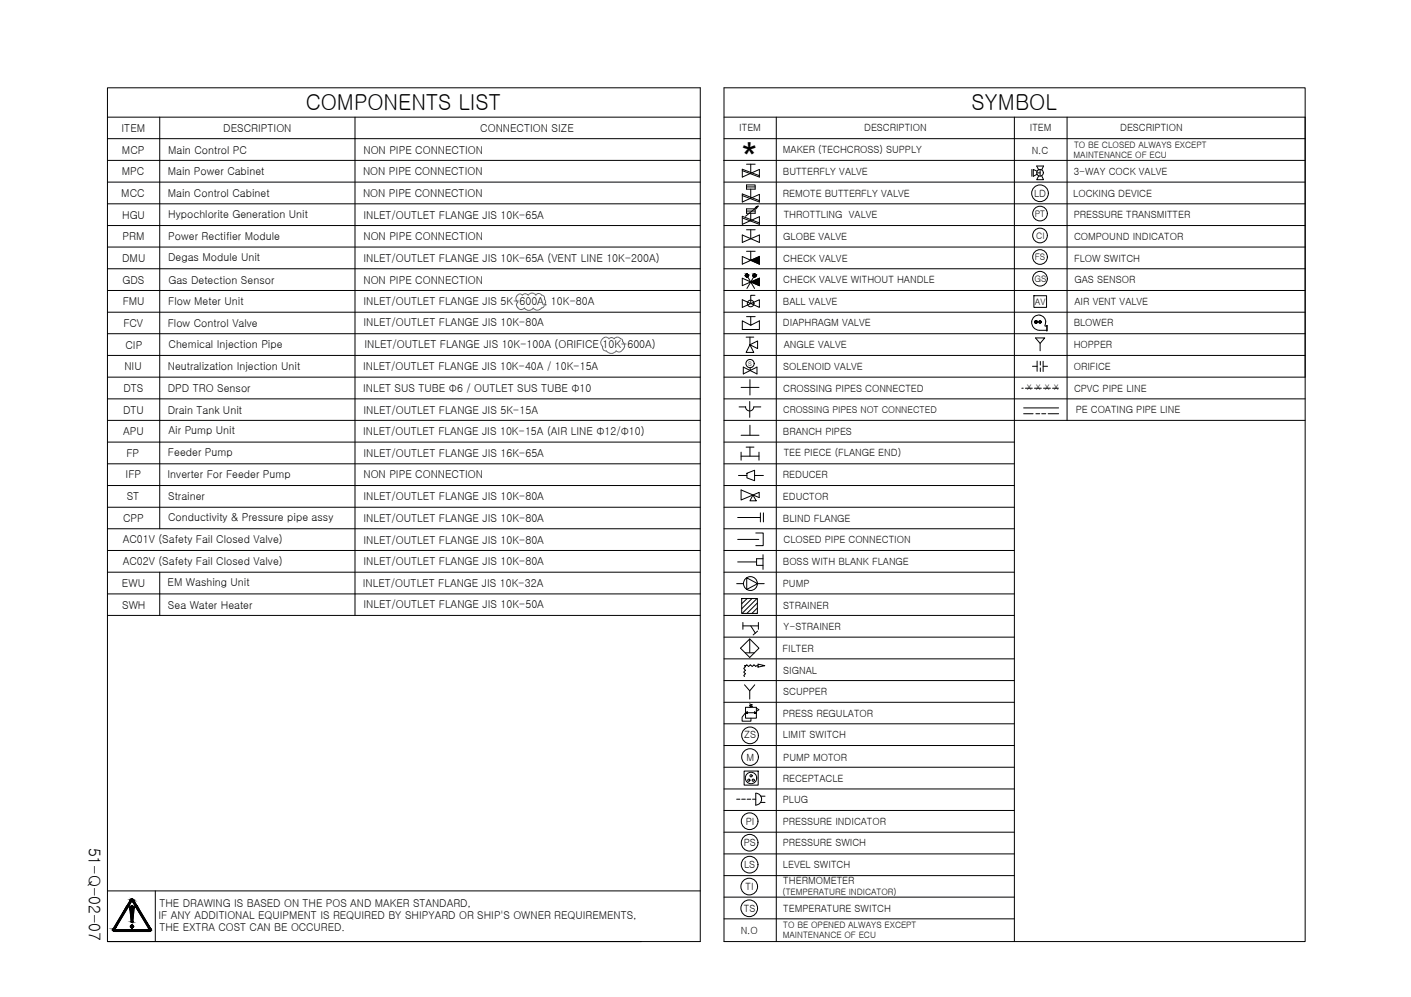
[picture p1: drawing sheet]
<svg xmlns="http://www.w3.org/2000/svg" width="297mm" height="210mm" viewBox="0 0 297 210" stroke-linecap="round" stroke-linejoin="round" font-family="sans-serif">
<!-- layer: 0 -->
<g fill="none" stroke="#000" stroke-width=".21">
<path d="M22.6 18.5h124.8v179.7h-124.8zM152.4 18.5h122.4v179.7h-122.4zM22.6 24.7h124.8M22.6 29.2h124.8M22.6 38.3h124.8M22.6 33.8h124.8M33.6 24.7v86.6M74.7 24.7v104.9M152.3 33.8h122.4M152.4 24.7h122.4v54.7h-122.4M152.4 29.2h122.4M152.4 38.3h122.3"/>
<path d="M156.3 35.9l3.6 1.4v-1.6l-3.6 1.6v-1.7l3.6 1.4M157.2 38.9h1.8v.9h-1.8zM157.2 34.6h1.8M157.2 39.4h1.8M158 34.6v1.9M158 39.8v1.9M163.4 24.7v173.5M213.5 24.7v173.5M217.2 35.7v1.4M218.3 36.4h.7M218.3 36.1l-.8-.4v1.4l.8-.4M218.7 37l-.5 .8h1.5l-.4-.8"/>
<path d="M218.7 35.8l-.5-.8h1.5l-.4 .8M219 35.7v1.4M224.6 24.7v63.8M22.6 42.9h124.8M22.6 47.5h124.8M22.6 52h124.8M22.6 56.6h124.8M152.4 42.9h122.4M152.4 47.5h122.4M152.4 52h122.4M152.4 56.6h122.4M156.3 58.6l3.6 1.5v-1.5l-3.6 1.5z"/>
<path d="M156.3 41.2l3.6 1.3v-1.6l-3.6 1.6v-1.7l3.6 1.4M156.3 45.9l3.6 1.3v-1.6l-3.6 1.6v-1.7l3.6 1.4M156.3 49.5v1.5l3.6-1.5v1.5zM156.3 54v1.6l3.6-1.6v1.6zM157.2 44h1.8v.9h-1.8zM157.2 48.4h1.8M157.2 52.9h1.8M157.2 44.4h1.8M157.4 58.3l.6 1.1-.8 1.3M158 44.9v1.5M158 48.4v1.9M158 52.9v1.9"/>
<path d="M158.7 58.3l-.7 1.1 .8 1.3M159 43.7l.6-.3-2.7 2.1M159.6 43.4l-.4 .6M22.6 61.2h124.8M22.6 65.7h124.8M22.6 70.3h124.8M22.6 74.8h124.8M22.6 79.4h124.8M152.4 61.2h122.4M152.4 65.7h122.4M152.4 70.3h122.4M152.4 74.8h122.4"/>
<path d="M156.3 63.1l3.6 1.6v-1.6l-3.6 1.6zM157.1 71h1.6M157.2 66.7h1.8M157.9 71v1.6l1.6 .8v-1.6l-1.6 .8M157.9 72.6l.8 1.6h-1.6zM157.9 79.9v3.3M157.9 77.4v.6l1.5-.7v1.4l-1.5-.7-1.4 .7v-1.4l1.4 .7M158 66.7v1.8l1.9-1v1.9h-3.6v-1.9l1.7 1M158.9 62.2h-.9v1.7M217.2 67.8a1.48 1.48 0 0 1 1.5-1.5 1.48 1.48 0 0 1 1.4 1.5M217.2 67.8a1.67 1.67 0 0 0 1.6 1.7h1.6M217.4 77.1h.9"/>
<path d="M217.6 62.3h2.7v2.4h-2.7zM217.8 67.8l.3 .3M217.8 67.7l.4 .4M217.9 68h.1M217.9 67.6l.3 .4M217.9 67.5l.4 .5M218 67.5l.4 .4M218 67.5l-.2 .2M218.1 67.5l.3 .3M218.2 67.5l-.4 .3M218.2 67.5l.2 .2M218.2 67.5l-.3 .4"/>
<path d="M218.3 67.6l-.4 .4M218.3 76v2.2M218.4 67.6l-.5 .4M218.4 67.7l-.4 .4M218.4 67.8l-.2 .3M218.7 67.8h.2M219 72.3l.9-1.2h-1.9l1 1.2v1.6M219 67.5v.2M219 67.9v.1M219 76.1v.8M219 77.5v.7M219 67.8h.2"/>
<path d="M219.6 76.1v2.1M219.6 77.1h.9M220 68.7h.4M220.1 67.7l-.1 .9M220.4 68.5v1.2zM22.6 84h124.8M22.6 88.5h124.8M22.6 93.1h124.8M22.6 97.6h124.8M152.4 84h122.4M152.4 88.5h122.4M152.4 93.1h61.1"/>
<path d="M152.4 97.6h61.1M155.6 85.7h1.4M156 81.6h3.8M156 91.6h3.8M156 96h3.8M156 95.2v1.7M156.9 85.6a.87 .87 0 0 0 .9 .9 .87 .87 0 0 0 .9-.9M157.1 94.1h1.6M157.2 99.6l1.6-.6v2.2l-1.6-.6zM157.8 84.5v3.4M157.9 89.5v2.1M157.9 94.1v1.9"/>
<path d="M158.7 85.7h1.5M159.8 95.2v1.7M215.1 81.7h.3M215.5 85.9h7.4M215.5 87.1h2M215.9 81.7h1.4M217.8 81.7h1.4M218.1 87.1h.8M219.3 87.1h.8M219.7 81.7h1.4M220.7 87.1h2.2M221.6 81.7h1.2"/>
<path d="M22.6 102.2h124.8M22.6 111.3h124.8M22.6 106.8h124.8M22.6 115.9h124.8M152.4 102.2h61.1M152.4 111.3h61.1M152.4 106.8h61.1M152.4 115.9h61.1M155.3 113.6h4.4M155.3 109h4.8M155.3 118.3h4M155.5 100.1h1.7"/>
<path d="M156 103.2l3.8 1.6v-1.1l-3.8 1.6zM158.5 104.2l.7 1.2h-1.3zM158.8 100.1h1.9M159.1 112.2h1.6v2.7h-1.6M160.1 108v1.9M160.6 117.6h-1.3v1.4h1.3M160.6 116.8v3.1M160.7 108v1.9M22.6 120.5h124.8M22.6 125h124.8M22.6 129.6h124.8M33.6 120.5v9.1"/>
<path d="M152.4 120.5h61.1M152.4 125h61.1M152.4 129.6h61.1M152.4 134.1h61.1M152.4 138.7h61.1M155.1 122.9h1.4M155.9 136.5l1.9-2 2 2-2 1.9zM156.1 126h3.3v3.1h-3.3zM156.2 126l-.1 .1M156.4 131v1.5M156.4 131.8h3.3M156.9 137.4h1.9"/>
<path d="M157.2 121.7l2.3 1.2-2.3 1.2zM157.3 126l-1.2 1.1M157.8 134.5v2.9M158 131.8l1 1.5M158.3 126l-2.2 2.2M159.4 126l-3.2 3.1M159.4 126.9l-2.2 2.2M159.4 128l-1.1 1.1M159.4 129.1h-.1M159.5 122.9h1.4M159.5 132.9l-.9 .8M159.6 139.8l1.4 .4-1.4 .2z"/>
<path d="M159.7 131v1.5M152.4 147.9h61.1M152.4 152.4h61.1M152.4 143.3h61.1M152.4 157h61.1M156.7 144.2l1.1 1.2v1.8M156.9 148.9h2.3v2.3h-2.3zM156.9 150.1l.4-.2v.3zM157 150.1h.1M157 150.1h.2h-.1M157.1 150.1h.1M157.1 150h.1"/>
<path d="M157.2 150.2l.1-.1-.1 .1M157.2 149.9l-.1 .2 .1-.1M157.3 149.9l-.2 .2M157.3 150.2h.1M157.3 150l-.1 .1M157.3 150l-.1 .1 .1-.1M157.8 148.2l.6 .2-.6 .2 .6 .1-.6 .2M158.8 149.9l.4 .2-.4 .1zM158.8 150.2h.1M158.8 150.1h.1M158.8 150l.3 .1M158.8 150l.1 .1-.1-.1"/>
<path d="M158.8 149.9l.2 .2-.1-.2M158.9 150.2l-.1-.1 .1 .1M158.9 144.2l-1.1 1.2M158.9 150.1h.1h-.1M158.9 150l.2 .1M159 150h.1M159.1 150.1h.1M159.1 150h.1M159.2 149.1l.6 .3-.6 .4M159.2 150.1h-2.3l-.7 .9v.8h1.9v-.6M159.6 140.2l-.5 .1-.4-.4-.4 .4-.3-.4-.4 .4-.4-.4-.2 .3h-.3l.2 .2-.3 .3 .3 .4-.3 .4 .3 .3-.3 .4 .1 .2M152.4 161.5h61.1"/>
<path d="M152.4 166.1h61.1M152.4 170.6h61.1M152.4 175.2h61.1M152.4 179.8h61.1M155.1 168.3h.7M156.1 168.3h.8M156.6 162.3h3v3h-3zM157.3 168.3h.7M158.4 168.3h.7M159.1 167a1.25 1.25 0 0 1 1.2 1.2 1.25 1.25 0 0 1-1.2 1.3M159.1 167v2.5M160.2 167.6h.9"/>
<path d="M160.2 168.9h.9M22.6 187.6h124.8M22.6 198.2h112.4M27.3 191.2l.3 2.8M27.5 189.4l-3.7 6.2M27.6 192.7h.3M27.6 194l.2 .1M27.8 194.2h.1M27.8 189.6l3.7 6.1h-7.4zM27.9 194l-.1 .1M28.1 189.4l3.7 6.2M28.3 191.2l-.3 2.8"/>
<path d="M31.8 195.5a.36 .36 0 0 1-.4 .6h-7.3M32.7 187.6v10.6M152.4 184.3h61.1M152.4 188.9h61.1M152.4 193.4h61.1"/>
<circle cx="218.9" cy="36.4" r=".7"/>
<circle cx="157.2" cy="58" r=".32"/>
<circle cx="158.8" cy="58" r=".32"/>
<circle cx="218.9" cy="40.7" r="1.76"/>
<circle cx="218.9" cy="54.1" r="1.55"/>
<circle cx="218.9" cy="58.7" r="1.55"/>
<circle cx="218.9" cy="45" r="1.55"/>
<circle cx="218.9" cy="49.6" r="1.55"/>
<circle cx="157.9" cy="76.5" r=".87"/>
<circle cx="158" cy="63.9" r=".7"/>
<circle cx="218.1" cy="67.8" r=".28"/>
<circle cx="218.9" cy="67.8" r=".28"/>
<circle cx="218.9" cy="67.8" r=".11"/>
<circle cx="218.9" cy="67.8" r=".06"/>
<circle cx="218.9" cy="67.8" r=".23"/>
<circle cx="158" cy="122.9" r="1.46"/>
<circle cx="157.9" cy="154.8" r="1.76"/>
<circle cx="157.9" cy="159.4" r="1.76"/>
<circle cx="157.6" cy="164.3" r=".23"/>
<circle cx="157.8" cy="172.9" r="1.76"/>
<circle cx="157.8" cy="177.4" r="1.76"/>
<circle cx="158.1" cy="163.8" r="1.21"/>
<circle cx="158.1" cy="163.3" r=".23"/>
<circle cx="158.6" cy="164.3" r=".23"/>
<circle cx="27.8" cy="195" r=".32"/>
<circle cx="157.7" cy="186.7" r="1.76"/>
<circle cx="157.7" cy="191.2" r="1.76"/>
<circle cx="157.8" cy="182" r="1.76"/>
</g>
<g fill="#000" stroke="#000" stroke-width=".21">
<path d="M27.5 195.2h.5zM27.5 194.9h.5zM27.6 194.1h.3zM27.7 194.8h.2zM27.7 195.4h.1zM27.7 195.4h.2z"/>
<path d="M157.2 57.7h.1zM157.2 57.7h.1z"/>
<path d="M157.2 57.7h.2zM157.1 57.7h.3z"/>
<path d="M157.2 58.3h.1zM157.2 58.3h.1z"/>
<path d="M157.1 57.7l.3 .1zM157.1 57.7l.3 .1z"/>
<path d="M157.1 58.3h.3zM157.1 58.3h.2z"/>
<path d="M157.1 57.8h.4zM157 57.8h.5z"/>
<path d="M157.1 58.2h.3zM157.1 58.2l.3 .1z"/>
<path d="M157 57.8l.5 .1zM157 57.8l.5 .1z"/>
<path d="M157 58.2h.5zM157 58.2h.4z"/>
<path d="M157 57.9h.5zM157 57.9h.5z"/>
<path d="M157 58.2h.5zM157 58.2h.5z"/>
<path d="M156.9 57.9h.6zM156.9 57.9h.6z"/>
<path d="M156.9 57.9l.6 .1zM156.9 57.9l.6 .1z"/>
<path d="M156.9 58l.6 .1zM156.9 58l.6 .1z"/>
<path d="M156.9 58.1h.6zM156.9 58.1h.6z"/>
<path d="M156.9 58.1h.6zM156.9 58.1l.6 .1z"/>
<path d="M158.8 57.7h.1zM158.8 57.7h.1z"/>
<path d="M158.8 57.7h.2zM158.7 57.7h.3z"/>
<path d="M158.8 58.3h.1zM158.8 58.3h.1z"/>
<path d="M158.7 57.7l.3 .1zM158.7 57.7l.3 .1z"/>
<path d="M158.7 58.3h.3zM158.7 58.3h.2z"/>
<path d="M158.7 57.8h.4zM158.7 57.8h.4z"/>
<path d="M158.7 58.2h.3zM158.7 58.2l.3 .1z"/>
<path d="M158.6 57.8l.5 .1zM158.6 57.8l.5 .1z"/>
<path d="M158.6 58.2h.5zM158.6 58.2h.4z"/>
<path d="M158.6 57.9h.5zM158.6 57.9h.5z"/>
<path d="M158.6 58.2h.5zM158.6 58.2h.5z"/>
<path d="M158.6 57.9h.5zM158.6 57.9h.5z"/>
<path d="M158.6 57.9l.5 .1zM158.6 57.9l.5 .1z"/>
<path d="M158.6 58l.5 .1zM158.6 58l.5 .1z"/>
<path d="M158.6 58.1h.5zM158.6 58.1h.5z"/>
<path d="M158.6 58.1h.5zM158.6 58.1l.5 .1z"/>
<path d="M158 54.8l1.9-.8v.8zM158 54.8l1.9 .8v-.8z"/>
<path d="M158 59.4l1.9-.8v.8zM158 59.4l1.9 .7v-.7z"/>
<path d="M23.8 195.7h8zM23.8 195.7h8z"/>
<path d="M23.8 195.7h.3zM23.8 195.7h.3z"/>
<path d="M23.8 195.6h.4zM23.8 195.6l.3 .1z"/>
<path d="M23.8 195.6h.4zM23.8 195.6h.4z"/>
<path d="M26.7 190.7l-2.5 4.9 2.9-4.9zM26.7 190.7l-2.5 4.9h-.4z"/>
<path d="M27.4 189.6l-.3 1.1 .7-1.1zM27.4 189.6l-.3 1.1h-.4z"/>
<path d="M27.7 189.3h.2zM27.7 189.3h.2z"/>
<path d="M27.7 190.7h.2zM27.7 190.7h.2z"/>
<path d="M27.7 194.8h.2zM27.7 194.8h.2zM27.7 194.8h.2zM27.7 194.8h.2z"/>
<path d="M27.7 189.3h.3zM27.6 189.3h.4z"/>
<path d="M27.7 194.1l.2 .1zM27.7 194.1l.2 .1z"/>
<path d="M27.7 194.2h.2zM27.7 194.2h.1z"/>
<path d="M27.7 194.8h.2zM27.7 194.8h.2zM27.6 194.8h.3z"/>
<path d="M27.7 190.7l.3 .1zM27.6 190.8h.4z"/>
<path d="M27.7 194.1h.2zM27.7 194.1h.2z"/>
<path d="M27.7 194.1h.2zM27.7 194.1h.2z"/>
<path d="M27.6 195.3h.3zM27.6 195.3h.4z"/>
<path d="M27.6 195.3h.3zM27.6 195.3h.3z"/>
<path d="M27.7 195.3h.2zM27.7 195.3l.2 .1zM27.7 195.4h.2zM27.7 195.4h.2z"/>
<path d="M27.6 189.3h.4zM27.6 189.3h.4z"/>
<path d="M27.6 194h.4zM27.6 194l.3 .1zM27.6 194.1h.3z"/>
<path d="M27.6 194.8h.4zM27.6 194.8h.4z"/>
<path d="M27.6 194.8h.4zM27.6 194.8h.4zM27.6 194.8h.4zM27.6 194.8h.4z"/>
<path d="M27.6 189.3l.4 .1zM27.5 189.4h.5z"/>
<path d="M27.6 190.8h.4zM27.5 190.8h.5z"/>
<path d="M27.6 194.8l.4 .1zM27.5 194.9h.5z"/>
<path d="M27.5 195.2h.5zM27.5 195.2h.5z"/>
<path d="M27.5 195.2l.5 .1zM27.5 195.2l.5 .1zM27.6 195.3h.4zM27.6 195.3h.4z"/>
<path d="M27.6 195.3h.4zM27.6 195.3h.4z"/>
<path d="M27.5 189.4h.6zM27.5 189.4h.6z"/>
<path d="M27.5 190.8l.6 .1zM27.5 190.8l.6 .1z"/>
<path d="M27.5 194.9h.5zM27.5 194.9h.5z"/>
<path d="M27.5 194.9h.5zM27.5 194.9h.5zM27.5 194.9h.5z"/>
<path d="M27.5 194.9l.6 .1zM27.5 194.9l.6 .1z"/>
<path d="M27.5 195.2h.5zM27.5 195.2h.5z"/>
<path d="M27.5 189.4l.7 .2-.1-.2zM27.5 189.4l.7 .2h-.8z"/>
<path d="M27.5 195h.6zM27.5 195h.6zM27.5 195h.6zM27.5 195h.6z"/>
<path d="M27.5 195l.6 .1zM27.5 195l.6 .1z"/>
<path d="M27.5 195.1h.6zM27.5 195.1h.6zM27.5 195.1h.6zM27.5 195.1h.6z"/>
<path d="M27.5 195.1h.6zM27.5 195.1h.6z"/>
<path d="M27.5 195.1h.6zM27.5 195.1l.5 .1zM27.5 195.2h.5z"/>
<path d="M27.4 190.9l.8 .1zM27.4 190.9l.8 .1z"/>
<path d="M27.4 191h.8zM27.4 191h.8z"/>
<path d="M27.8 189.6l1.1 1.1-.7-1.1zM27.8 189.6l1.1 1.1h-.4z"/>
<path d="M27.4 191l.8 .1zM27.4 191l.8 .1z"/>
<path d="M27.3 191.1l1 .1zM27.3 191.1l1 .1z"/>
<path d="M27.4 191.2l.6 2.8 .2-2.8zM27.4 191.2l.6 2.8h-.4zM27.6 194h.4zM27.6 194h.4z"/>
<path d="M27.3 191.2h1zM27.3 191.2h.9z"/>
<path d="M28.5 190.7l3.3 4.9-2.9-4.9zM28.5 190.7l3.3 4.9h-.5z"/>
<path d="M24.1 196.1h7.4zM24.1 196.1h7.4z"/>
<path d="M24 196.1h7.6zM24 196.1h7.5z"/>
<path d="M23.9 196h7.7zM23.9 196l7.7 .1z"/>
<path d="M23.8 196h7.9zM23.8 196h7.8z"/>
<path d="M31.3 195.6h.5zM31.3 195.6h.5z"/>
<path d="M23.8 195.9h8zM23.8 195.9h8z"/>
<path d="M23.8 195.9h8zM23.8 195.9l7.9 .1z"/>
<path d="M31.4 195.6l.4 .1zM31.4 195.6l.4 .1z"/>
<path d="M31.4 195.7h.4zM31.4 195.7h.4z"/>
<path d="M23.8 195.7l8 .1zM23.8 195.7l8 .1z"/>
<path d="M23.8 195.8h8zM23.8 195.8l8 .1z"/>
</g>
<!-- layer: 3.0 REV. -->
<g fill="none" stroke="#0040ff" stroke-width=".21">
<path d="M109 64.8a.87 .87 0 0 0 1.4 0M109 63.6l-.3 .6 .3 .6M109.9 62.1a.87 .87 0 0 0-1.1 .1 .87 .87 0 0 0 0 1.2l.2 .2M110 62.2l.6-.4 .6 .4M110.4 64.9a1.12 1.12 0 0 0 1.8 0M111.2 62.1a.99 .99 0 0 1 1.6 0M112.8 62.1l.6-.3 .6 .3M114 62.1l.6 .3v.6M114.5 64.1l-.1 .5-.4 .3a1.04 1.04 0 0 1-1.7 0M114.6 63l.3 .5-.3 .6M128.2 71.3a1.05 1.05 0 0 0-1.4 0 1.05 1.05 0 0 0-.1 1.4l.2 .3M128.2 71.3l.5-.2 .6 .2"/>
<path d="M129.3 71.3a.84 .84 0 0 1 1.3 0 .46 .46 0 0 1 .5 .6 1.15 1.15 0 0 1-.2 1.9 .83 .83 0 0 1-1.2 .1 1.26 1.26 0 0 1-2 0l-.7-.3-.1-.6"/>
</g>
<text font-size="8.3" x="156.2" y="36.1">*</text>
<g font-size="4.7">
<text x="64.4" y="23.2">COMPONENTS LIST</text>
<text x="204.5" y="23.2">SYMBOL</text>
</g>
<text font-size="3.4" x="18.7" y="178.5" transform="rotate(90 18.7 178.5)">51-Q-02-07</text>
<g font-size="2.3">
<text x="25.6" y="27.8">ITEM</text>
<text x="47" y="27.8">DESCRIPTION</text>
<text x="101.1" y="27.8">CONNECTION SIZE</text>
<text x="25.7" y="32.3">MCP</text>
<text x="35.4" y="32.3">Main Control PC</text>
<text x="76.5" y="32.3">NON PIPE CONNECTION</text>
<text x="25.5" y="41.4">MCC</text>
<text x="25.6" y="36.9">MPC</text>
<text x="35.3" y="41.4">Main Control Cabinet</text>
<text x="35.3" y="36.9">Main Power Cabinet</text>
<text x="76.4" y="36.9">NON PIPE CONNECTION</text>
<text x="76.4" y="41.4">NON PIPE CONNECTION</text>
<text x="25.7" y="46">HGU</text>
<text x="35.4" y="45.9">Hypochlorite Generation Unit</text>
<text x="76.5" y="46">INLET/OUTLET FLANGE JIS 10K-65A</text>
<text x="25.8" y="50.6">PRM</text>
<text x="35.4" y="50.6">Power Rectifier Module</text>
<text x="76.5" y="50.6">NON PIPE CONNECTION</text>
<text x="25.7" y="55.2">DMU</text>
<text x="25.8" y="59.7">GDS</text>
<text x="35.4" y="55">Degas Module Unit</text>
<text x="35.4" y="59.7">Gas Detection Sensor</text>
<text x="76.5" y="55.1">INLET/OUTLET FLANGE JIS 10K-65A (VENT LINE 10K-200A)</text>
<text x="76.5" y="59.7">NON PIPE CONNECTION</text>
<text x="25.8" y="64.2">FMU</text>
<text x="35.4" y="64.2">Flow Meter Unit</text>
<text x="76.5" y="64.2">INLET/OUTLET FLANGE JIS 5K-600A, 10K-80A</text>
<text x="26" y="68.8">FCV</text>
<text x="35.3" y="68.8">Flow Control Valve</text>
<text x="76.5" y="68.7">INLET/OUTLET FLANGE JIS 10K-80A</text>
<text x="26.2" y="77.9">NIU</text>
<text x="26.4" y="73.4">CIP</text>
<text x="35.3" y="77.8">Neutralization Injection Unit</text>
<text x="35.5" y="73.2">Chemical Injection Pipe</text>
<text x="76.4" y="77.9">INLET/OUTLET FLANGE JIS 10K-40A / 10K-15A</text>
<text x="76.7" y="73.3">INLET/OUTLET FLANGE JIS 10K-100A (ORIFICE 10K-600A)</text>
<text x="26" y="82.5">DTS</text>
<text x="35.3" y="82.5">DPD TRO Sensor</text>
<text x="76.4" y="82.5">INLET SUS TUBE Φ6 / OUTLET SUS TUBE Φ10</text>
<text x="25.9" y="87.1">DTU</text>
<text x="35.3" y="87.1">Drain Tank Unit</text>
<text x="76.5" y="87.1">INLET/OUTLET FLANGE JIS 5K-15A</text>
<text x="25.9" y="91.6">APU</text>
<text x="35.5" y="91.5">Air Pump Unit</text>
<text x="76.4" y="91.6">INLET/OUTLET FLANGE JIS 10K-15A (AIR LINE Φ12/Φ10)</text>
<text x="26.4" y="100.7">IFP</text>
<text x="26.6" y="96.2">FP</text>
<text x="35.2" y="100.6">Inverter For Feeder Pump</text>
<text x="35.4" y="96">Feeder Pump</text>
<text x="76.5" y="96.2">INLET/OUTLET FLANGE JIS 16K-65A</text>
<text x="76.5" y="100.7">NON PIPE CONNECTION</text>
<text x="26.7" y="105.3">ST</text>
<text x="35.4" y="105.3">Strainer</text>
<text x="76.5" y="105.3">INLET/OUTLET FLANGE JIS 10K-80A</text>
<text x="25.9" y="109.9">CPP</text>
<text x="35.4" y="109.8">Conductivity &amp; Pressure pipe assy</text>
<text x="76.5" y="109.9">INLET/OUTLET FLANGE JIS 10K-80A</text>
<text x="25.8" y="114.4">AC01V (Safety Fail Closed Valve)</text>
<text x="25.8" y="119">AC02V (Safety Fail Closed Valve)</text>
<text x="76.5" y="114.5">INLET/OUTLET FLANGE JIS 10K-80A</text>
<text x="76.5" y="119">INLET/OUTLET FLANGE JIS 10K-80A</text>
<text x="25.7" y="123.6">EWU</text>
<text x="35.3" y="123.4">EM Washing Unit</text>
<text x="76.4" y="123.6">INLET/OUTLET FLANGE JIS 10K-32A</text>
<text x="25.7" y="128.1">SWH</text>
<text x="35.4" y="128.1">Sea Water Heater</text>
<text x="76.5" y="128">INLET/OUTLET FLANGE JIS 10K-50A</text>
<text x="33.6" y="190.9">THE DRAWING IS BASED ON THE POS AND MAKER STANDARD,</text>
<text x="33.4" y="193.4">IF ANY ADDITIONAL EQUIPMENT IS REQUIRED BY SHIPYARD OR SHIP'S OWNER REQUIREMENTS,</text>
<text x="33.6" y="195.9">THE EXTRA COST CAN BE OCCURED.</text>
</g>
<g font-size="2.1">
<text x="155.6" y="27.7">ITEM</text>
<text x="181.9" y="27.7">DESCRIPTION</text>
<text x="216.8" y="27.7">ITEM</text>
<text x="235.8" y="27.7">DESCRIPTION</text>
<text x="164.8" y="32.2">MAKER (TECHCROSS) SUPPLY</text>
<text x="217.2" y="32.3">N.C</text>
<text x="164.8" y="36.8">BUTTERFLY VALVE</text>
<text x="164.8" y="41.4">REMOTE BUTTERFLY VALVE</text>
<text x="217.7" y="41.5">LD</text>
<text x="225.9" y="41.4">LOCKING DEVICE</text>
<text x="226" y="36.9">3-WAY COCK VALVE</text>
<text x="165" y="45.9">THROTTLING VALVE</text>
<text x="226" y="45.9">PRESSURE TRANSMITTER</text>
<text x="164.9" y="50.5">GLOBE VALVE</text>
<text x="226.1" y="50.5">COMPOUND INDICATOR</text>
<text x="164.9" y="55.1">CHECK VALVE</text>
<text x="164.9" y="59.6">CHECK VALVE WITHOUT HANDLE</text>
<text x="226.1" y="55.1">FLOW SWITCH</text>
<text x="226.2" y="59.6">GAS SENSOR</text>
<text x="164.8" y="64.2">BALL VALVE</text>
<text x="226.2" y="64.2">AIR VENT VALVE</text>
<text x="164.8" y="68.7">DIAPHRAGM VALVE</text>
<text x="226" y="68.7">BLOWER</text>
<text x="164.9" y="77.9">SOLENOID VALVE</text>
<text x="165" y="73.3">ANGLE VALVE</text>
<text x="226" y="73.3">HOPPER</text>
<text x="226" y="77.9">ORIFICE</text>
<text x="164.9" y="82.5">CROSSING PIPES CONNECTED</text>
<text x="226.1" y="82.5">CPVC PIPE LINE</text>
<text x="226.5" y="87">PE COATING PIPE LINE</text>
<text x="164.8" y="91.5">BRANCH PIPES</text>
<text x="164.8" y="100.7">REDUCER</text>
<text x="165" y="96.1">TEE PIECE (FLANGE END)</text>
<text x="164.8" y="105.2">EDUCTOR</text>
<text x="164.8" y="109.8">BLIND FLANGE</text>
<text x="164.8" y="119">BOSS WITH BLANK FLANGE</text>
<text x="164.9" y="114.3">CLOSED PIPE CONNECTION</text>
<text x="164.8" y="123.6">PUMP</text>
<text x="164.9" y="128.2">STRAINER</text>
<text x="164.7" y="137.2">FILTER</text>
<text x="164.9" y="132.7">Y-STRAINER</text>
<text x="164.9" y="141.8">SIGNAL</text>
<text x="164.9" y="146.2">SCUPPER</text>
<text x="156.7" y="155.4">ZS</text>
<text x="164.8" y="155.4">LIMIT SWITCH</text>
<text x="164.8" y="150.9">PRESS REGULATOR</text>
<text x="157.2" y="160.1">M</text>
<text x="164.9" y="160.1">PUMP MOTOR</text>
<text x="164.8" y="164.6">RECEPTACLE</text>
<text x="157" y="173.6">PI</text>
<text x="164.8" y="173.6">PRESSURE INDICATOR</text>
<text x="164.8" y="169.1">PLUG</text>
<text x="156.6" y="178.2">PS</text>
<text x="164.8" y="178.2">PRESSURE SWICH</text>
<text x="156.6" y="182.8">LS</text>
<text x="164.8" y="182.8">LEVEL SWITCH</text>
<text x="156.9" y="187.4">TI</text>
<text x="164.9" y="186.2">THERMOMETER</text>
<text x="155.9" y="196.5">N.O</text>
<text x="156.6" y="192">TS</text>
<text x="164.9" y="192">TEMPERATURE SWITCH</text>
</g>
<text font-size="2" x="164.9" y="86.9">CROSSING PIPES NOT CONNECTED</text>
<g font-size="1.9">
<text x="226" y="33.3">MAINTENANCE OF ECU</text>
<text x="226.1" y="31.2">TO BE CLOSED ALWAYS EXCEPT</text>
<text x="217.9" y="45.7">PT</text>
<text x="218.2" y="50.3">CI</text>
<text x="217.8" y="59.3">GS</text>
<text x="217.9" y="54.8">FS</text>
<text x="217.9" y="64.2">AV</text>
<text x="164.7" y="188.5">(TEMPERATURE INDICATOR)</text>
<text x="164.8" y="197.5">MAINTENANCE OF ECU</text>
<text x="164.9" y="195.4">TO BE OPENED ALWAYS EXCEPT</text>
</g>
<text font-size="1.6" x="216.2" y="82.2">X X X X</text>
<text font-size="1.3" x="157.5" y="77">S</text>
</svg>
